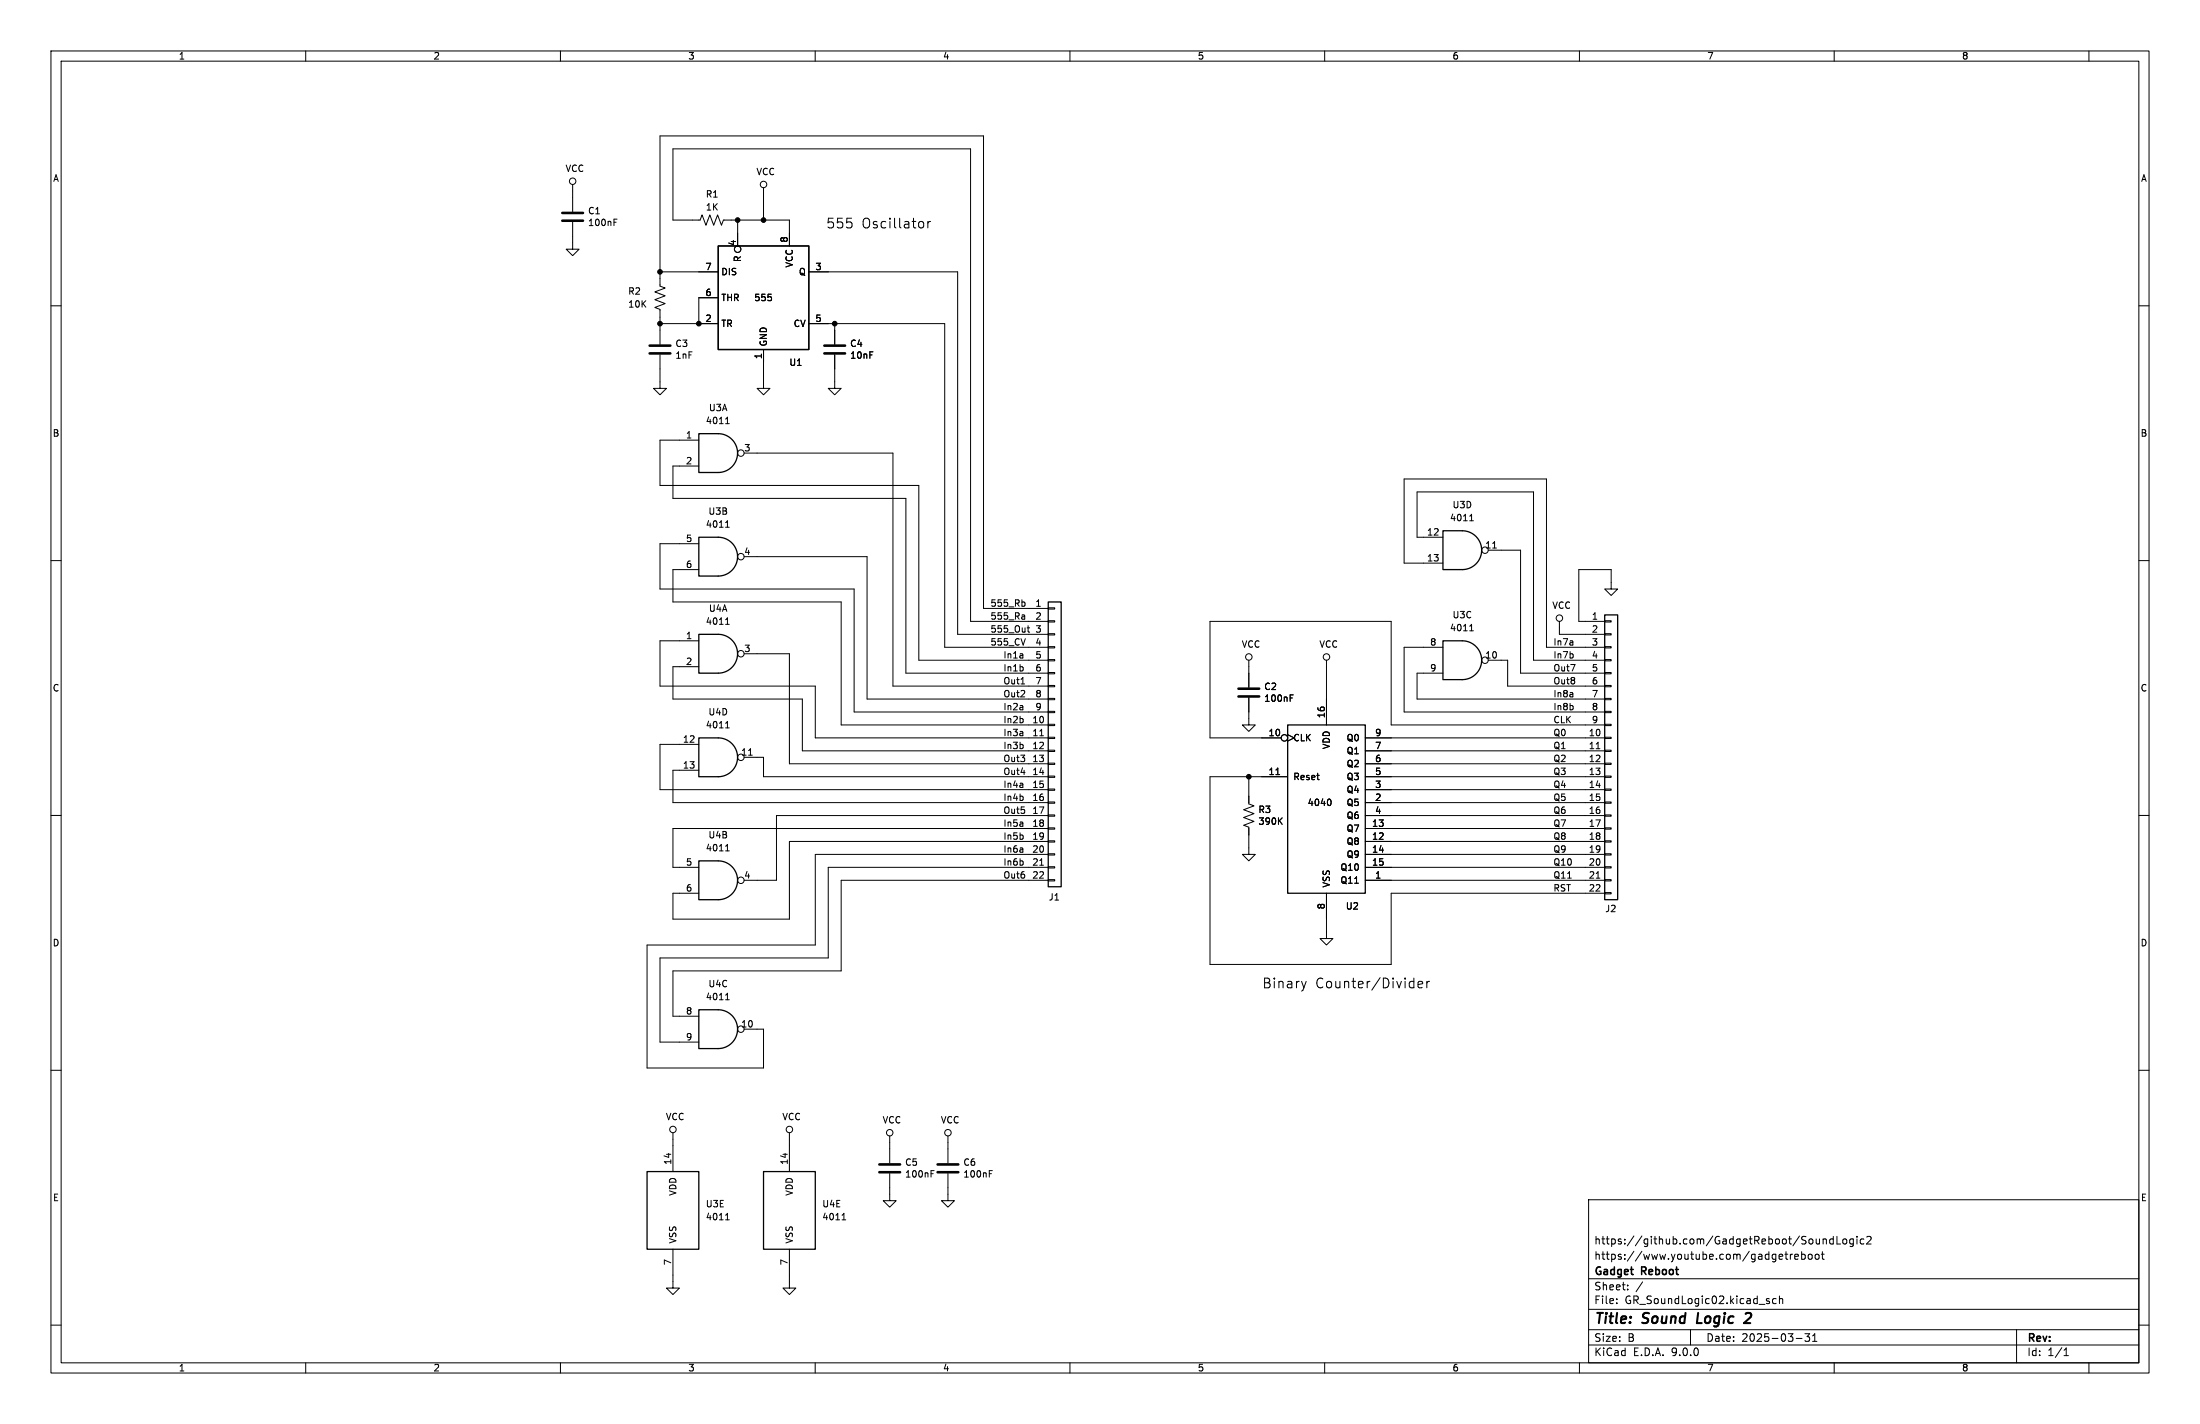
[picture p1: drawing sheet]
<svg xmlns="http://www.w3.org/2000/svg" width="432mm" height="279mm" viewBox="0 0 432 279" stroke-linecap="round" stroke-linejoin="round" font-family="sans-serif">
<g fill="none" stroke="#000" stroke-width=".2">
<path d="M10 10h411.8v259.4h-411.8zM12 12h407.8v255.4h-407.8zM60 10v2M110 10v2M160 10v2M210 10v2M260 10v2M310 10v2M360 10v2M410 10v2M112.4 36.2v5.3M149.9 36.8v6.4"/>
<path d="M112.4 43.6v5.3h1.3l-1.3 1.3-1.3-1.3h1.3M120.5 43.6h.4M120.5 43h.6M129.5 53.3h11.5M141 58.4h-3.8v5.1M144.8 43.2v5.1M154.9 48.3v-5.1h-12.9l-.4 1-.8-2-.7 2-.8-2-.7 2-.8-2-.4 1h-5.3v-14h58.4v92.7h15.2M158.7 53.3h29.3v71.2h17.7M180.9 43.5l.4 .3v.6l-.4 .3M182.1 43.5v1.2M182.7 43.5h-.4l-.2 .3M10 60h2"/>
<path d="M129.5 69.6v6.6h1.3l-1.3 1.3-1.2-1.3h1.2M129.5 67.6v-6.9l-1-.4 2.1-.7-2.1-.8 2.1-.8-2.1-.7 2.1-.8-1.1-.4v-29.4h63.5v92.7h12.7M129.5 63.5h11.5M149.9 68.6v7.6h1.2l-1.2 1.3-1.3-1.3h1.3M158.7 63.5h26.7v63.5h20.3M163.8 69.6v6.6h1.3l-1.3 1.3-1.2-1.3h1.2M163.8 63.5v4.1M419.8 60h2M137.2 91.4h-5.1v6.4h45.7v34.3h27.9M137.2 86.4h-7.7v8.9h50.8v34.2h25.4M142.4 83.1h.7M142.5 82.2l.3-.3v1.2"/>
<path d="M146 88.9h29.3v45.7h30.4M10 110h2M137.2 111.8h-5.1v6.3h33v24.1h40.6M137.2 106.7h-7.7v8.9h38.1v24.1h38.1M142.4 103.4h.7M142.5 102.5l.3-.3v1.2M146 109.2h24.2v28h35.5M200.9 118.1l.3 .3v.3l-.3 .3M205.7 119.3h1.3v.2h-1.3zM283.2 110.5h-7.6v-16.5h27.9v33h11.5M283.2 105.4h-5.1v-8.9h22.9v33h14M288.5 102.2h.7"/>
<path d="M288.6 101.2l.2-.3v1.3M292.1 108h6.3v24.1h16.6M293 107.5h.7M316.2 115.6h1.3l-1.3 1.2-1.2-1.2h1.2v-3.8h-6.3v10.1h5.1M419.8 110h2M137.2 125.7h-7.7v8.9h30.5v10.2h45.7M137.2 130.8h-5.1v6.4h25.4v10.1h48.2M142.4 122.5h.7M142.5 121.5l.3-.3v1.3M146 128.3h8.9v21.6h50.8M200.4 134.2h.7M201.1 120.7v.8"/>
<path d="M201.1 121.4l-.1 .1M201.1 121h-.1M201.6 123.2h.5M201.8 122.8v1.1l.3 .1M205.7 121.8h1.3v.2h-1.3zM205.7 124.3h1.3v.3h-1.3zM205.7 126.9h1.3v.2h-1.3zM205.7 129.4h1.3v.3h-1.3zM205.7 132h1.3v.2h-1.3zM205.7 134.5h1.3v.2h-1.3zM205.7 137h1.3v.3h-1.3zM205.7 139.6h1.3v.2h-1.3z"/>
<path d="M245.1 136.9v5.3h1.3l-1.3 1.3-1.3-1.3h1.3M245.1 129.5v5.4M253.2 136.9h.4M253.2 136.3h.6M260.3 129.5v12.7M283.2 127h-7.6v12.7h39.4M283.2 132.1h-5.1v5.1h36.9M288.5 123.8h.7M288.6 122.8l.2-.3v1.3M292.1 129.5h3.8v5.1h19.1M306.1 121.9v2.6h8.9M315 121.8h1.2v.2h-1.2z"/>
<path d="M315 124.3h1.2v.3h-1.2zM315 126.9h1.2v.2h-1.2zM315 129.4h1.2v.3h-1.2zM315 132h1.2v.2h-1.2zM315 134.5h1.2v.2h-1.2zM315 137h1.2v.3h-1.2zM315 139.6h1.2v.2h-1.2zM10 160h2M137.2 151.1h-5.1v6.4h73.6M137.2 146.1h-7.7v8.8h76.2M142.4 142.8h.7M142.5 141.9l.3-.4v1.3"/>
<path d="M146 148.6h3.9v3.8h55.8M146.9 148.2h.8M204.1 144.4h.7M205.7 142.1h1.3v.3h-1.3zM205.7 144.7h1.3v.2h-1.3zM205.7 147.2h1.3v.2h-1.3zM205.7 149.7h1.3v.3h-1.3zM205.7 152.3h1.3v.2h-1.3zM205.7 154.8h1.3v.3h-1.3zM205.7 157.4h1.3v.2h-1.3zM205.7 159.9h1.3v.2h-1.3zM245.1 152.4v5.3l1 .4-2 .8 2 .7-2 .8 2 .8-2 .7 1 .4v5.3h1.3l-1.3 1.3-1.3-1.3h1.3"/>
<path d="M250.4 152h.8M252.7 144.1l1.3 .7-1.3 .6M252.7 152.4h-15.2v36.8h35.5v-13.9h42M261 156.8a.79 .79 0 0 1 0 1.3M268 144.8h47M268 147.3h47M268 149.9h47M268 152.4h47M268 154.9h47M268 157.5h47M313.3 146.9h.7M315 142.1h1.2v.3h-1.2z"/>
<path d="M315 144.7h1.2v.2h-1.2zM315 147.2h1.2v.2h-1.2zM315 149.7h1.2v.3h-1.2zM315 152.3h1.2v.2h-1.2zM315 154.8h1.2v.3h-1.2zM315 157.4h1.2v.2h-1.2zM315 159.9h1.2v.2h-1.2zM315 142.2h-42v-20.3h-35.5v22.9h14M419.8 160h2M142.4 166.9h.7M142.5 166l.3-.3v1.2M204.1 169.8h.7"/>
<path d="M205.7 162.4h1.3v.3h-1.3zM205.7 165h1.3v.2h-1.3zM205.7 167.5h1.3v.3h-1.3zM205.7 170.1h1.3v.2h-1.3zM205.7 172.6h1.3v.2h-1.3zM205.7 167.6h-45.7v17.8h-33v24.2h22.9v-7.7h-3.9M205.7 160h-53.3v12.7h-6.4M205.7 162.6h-73.6v7.6h5.1M205.7 165.1h-50.8v15.2h-22.8v-5h5.1M205.7 172.7h-40.6v17.8h-33v8.9h5.1M205.7 170.2h-43.1v17.8h-33.1v16.5h7.7M251.1 161l.6 .7"/>
<path d="M251.7 160.5l-.8 .7M260.3 175.3v8.9h1.3l-1.3 1.2-1.2-1.2h1.2M268 160h47M268 162.6h47M268 165.1h47M268 167.6h47M268 170.2h47M268 172.7h47M313.3 172.3h.7M315 162.4h1.2v.3h-1.2zM315 165h1.2v.2h-1.2zM315 167.5h1.2v.3h-1.2z"/>
<path d="M315 170.1h1.2v.2h-1.2zM315 172.6h1.2v.2h-1.2zM315 175.1h1.2v.3h-1.2zM142.4 196.2h.7M142.5 195.2l.3-.3v1.3M256.4 192.5l-.5 1.3M277.3 192.5l.2 .1M277.5 191.9v1.9M277.5 193.7l-.2 .1M278.3 193.2l.9-.2-.1-.4-.5-.1-.3 .3 .1 .9h.7M280 192.5v1.3M280.6 192.5l-.4 .1-.2 .3"/>
<path d="M10 210h2M419.8 210h2M132.1 222.3v7.6M142.4 239.3h.7M142.5 238.4l.3-.3v1.2M154.9 222.3v7.6M165.3 239.3h.7M165.4 238.4l.2-.3v1.2M174.6 230.3v5.3h1.3l-1.3 1.3-1.2-1.3h1.2M174.6 222.9v5.3M182.7 230.3h.5M182.7 229.7h.6"/>
<path d="M186.1 230.3v5.3h1.2l-1.2 1.3-1.3-1.3h1.3M186.1 222.9v5.3M194.2 230.3h.4M194.2 229.7h.6M311.8 235.4h108v32h-108zM10 260h2M132.1 245.1v7.6h1.2l-1.2 1.3-1.3-1.3h1.3M154.9 245.1v7.6h1.3l-1.3 1.3-1.2-1.3h1.2M311.8 256.9h108M311.8 250.9h108M317.3 255.6v.2M317.3 254.9v.1"/>
<path d="M319.5 252.9v.2M319.5 252.2v.1M322.4 251.5l-1.3 1.9M346.9 255.3l.4 .1v.2l-.2 .2h-.3M346.9 254.8l.4 .1M348.6 254.9l-.4-.1-.3 .3 .1 .6h.6M349.3 254.9l.2-.1 .3 .1 .1 .9M349.3 254.3v1.5M349.7 246.1l.2 .3-.7 .2M349.8 247l-.1 .1M350.3 246.1h.6M350.5 245.6v1.3l.4 .2"/>
<path d="M351.4 246.1v1M351.8 246.1l-.3 .1-.1 .2M352.3 246.6l.7-.2-.1-.2-.4-.1-.2 .2v.7h.6M353.6 246.2l.4-.1 .3 .3-.1 .6h-.6M353.6 245.6v1.5M355 246.2l.2-.1 .4 .1 .1 .6-.2 .2-.3 .1-.2-.2zM356.3 246.2l.2-.1 .5 .1v.6l-.1 .2-.4 .1-.2-.2zM357.1 243.1v1M357.1 243.9l-.4 .2M357.5 246.1h.5M357.7 245.6v1.3l.3 .2M357.8 243.2l.2-.1 .4 .1 .1 .9"/>
<path d="M357.8 243.1v1M359.8 243.2l-.4-.1-.3 .3 .2 .6h.5M359.8 242.6v1.5M360.5 242.6v1.5h.8M361.8 243.2l.4-.1 .3 .3v.4l-.3 .3-.4-.1-.1-.2zM363.8 243.2l-.5-.1-.3 .3 .2 .6h.6M363.8 243.1v1.2l-.3 .3-.4-.1M364.5 242.6v.1M364.5 243.1v1M365.8 243.2l-.4-.1-.3 .3 .2 .6h.5M366.4 242.7l.6-.1 .2 .1 .1 .3-1 1.1h1M419.8 260h2"/>
<path d="M60 267.4v2M110 267.4v2M160 267.4v2M210 267.4v2M260 267.4v2M310 267.4v2M311.8 263.9h108M311.8 260.9h108M331.8 260.9v3M352.5 262.6h1.2M354.3 261.7h.9l-.5 .6 .4 .1v.6l-.2 .2-.6-.2M355.8 263.2h.8"/>
<path d="M355.8 262.1l.4-.4v1.5M360 267.4v2M395.8 260.9v6.5M405.1 266h.9M405.1 264.9l.4-.4v1.5M410 267.4v2"/>
<circle cx="112.4" cy="35.6" r=".63"/>
<circle cx="149.9" cy="36.2" r=".63"/>
<circle cx="144.8" cy="48.9" r=".63"/>
<circle cx="145.4" cy="88.9" r=".63"/>
<circle cx="145.4" cy="109.2" r=".63"/>
<circle cx="291.5" cy="107.9" r=".63"/>
<circle cx="145.4" cy="128.3" r=".63"/>
<circle cx="245.1" cy="128.9" r=".63"/>
<circle cx="260.3" cy="128.9" r=".63"/>
<circle cx="291.5" cy="129.5" r=".63"/>
<circle cx="306.1" cy="121.3" r=".63"/>
<circle cx="145.4" cy="148.6" r=".63"/>
<circle cx="252.1" cy="144.8" r=".63"/>
<circle cx="145.4" cy="172.7" r=".63"/>
<circle cx="145.4" cy="201.9" r=".63"/>
<circle cx="132.1" cy="221.6" r=".63"/>
<circle cx="154.9" cy="221.6" r=".63"/>
<circle cx="174.6" cy="222.2" r=".63"/>
<circle cx="186.1" cy="222.2" r=".63"/>
</g>
<path d="M333.3 257.6l-.2 2h.9M343.4 257.6h-.5l-.3 .2M343.6 258.5l-1.3 1.1h1.2" fill="none" stroke="#000" stroke-width=".4"/>
<g fill="none" stroke="#000" stroke-width=".25">
<path d="M141 48.3h17.7v20.3h-17.7zM137.2 85.1h3.8a3.8 3.8 0 0 1 3.8 3.8 3.8 3.8 0 0 1-3.8 3.8h-3.8zM137.2 105.4h3.8a3.8 3.8 0 0 1 3.8 3.8 3.8 3.8 0 0 1-3.8 3.8h-3.8zM205.7 118.1h2.6v55.9h-2.6zM283.2 104.1h3.8a3.8 3.8 0 0 1 3.8 3.9 3.8 3.8 0 0 1-3.8 3.8h-3.8zM137.2 124.5h3.8a3.8 3.8 0 0 1 3.8 3.8 3.8 3.8 0 0 1-3.8 3.8h-3.8zM283.2 125.7h3.8a3.8 3.8 0 0 1 3.8 3.8 3.8 3.8 0 0 1-3.8 3.9h-3.8zM315 120.7h2.5v55.8h-2.5zM137.2 144.8h3.8a3.8 3.8 0 0 1 3.8 3.8 3.8 3.8 0 0 1-3.8 3.8h-3.8zM252.7 142.2h15.3v33.1h-15.3zM137.2 168.9h3.8a3.8 3.8 0 0 1 3.8 3.8 3.8 3.8 0 0 1-3.8 3.8h-3.8zM137.2 198.1h3.8a3.8 3.8 0 0 1 3.8 3.8 3.8 3.8 0 0 1-3.8 3.8h-3.8z"/>
<path d="M127 229.9h10.2v15.2h-10.2zM149.9 229.9h10.1v15.2h-10.1z"/>
</g>
<path d="M110.4 41.8h4M110.4 43.3h4M127.5 67.8h4.1M127.5 69.3h4.1M161.8 67.8h4.1M161.8 69.3h4.1M243.1 135.1h4M243.1 136.7h4M172.6 228.5h4.1M172.6 230h4.1M184 228.5h4.1M184 230h4.1" fill="none" stroke="#000" stroke-width=".51"/>
<g fill="#000" stroke="#000" stroke-width=".2">
<circle cx="129.5" cy="53.3" r=".46"/>
<circle cx="144.8" cy="43.2" r=".46"/>
<circle cx="149.9" cy="43.2" r=".46"/>
<circle cx="129.5" cy="63.5" r=".46"/>
<circle cx="137.2" cy="63.5" r=".46"/>
<circle cx="163.8" cy="63.5" r=".46"/>
<circle cx="245.1" cy="152.4" r=".46"/>
</g>
<g font-size="2.8">
<text x="312.8" y="260.3">Title:</text>
<text x="322.5" y="260.3">Sound</text>
<text x="333.9" y="260.3">Logic</text>
<text x="344.2" y="260.3">2</text>
</g>
<g font-size="2.7">
<text x="162.1" y="45">555</text>
<text x="169" y="45">Oscillator</text>
<text x="247.6" y="194.1">Binary</text>
<text x="258.1" y="194.1">Counter/Divider</text>
</g>
<g font-size="2.1">
<text x="312.8" y="244.4">https://github.com/GadgetReboot/SoundLogic2</text>
<text x="312.8" y="250.6">Gadget</text>
<text x="312.8" y="247.4">https://www.youtube.com/gadgetreboot</text>
<text x="322.3" y="250.6">Reboot</text>
<text x="312.8" y="256.1">File:</text>
<text x="312.8" y="253.4">Sheet:</text>
<text x="318.9" y="256.1">GR_SoundLogic02.kicad_sch</text>
<text x="312.8" y="263.5">Size:</text>
<text x="319.5" y="263.5">B</text>
<text x="334.8" y="263.5">Date:</text>
<text x="341.8" y="263.5">2025-03-31</text>
<text x="397.8" y="263.7">Rev:</text>
<text x="312.8" y="266.3">KiCad</text>
<text x="320.5" y="266.3">E.D.A.</text>
<text x="328.1" y="266.3">9.0.0</text>
<text x="397.8" y="266.3">Id:</text>
<text x="401.9" y="266.3">1/1</text>
</g>
<g font-size="1.8">
<text x="35" y="11.9">1</text>
<text x="85" y="11.9">2</text>
<text x="135" y="11.9">3</text>
<text x="185" y="11.9">4</text>
<text x="235" y="11.9">5</text>
<text x="285" y="11.9">6</text>
<text x="335" y="11.9">7</text>
<text x="385" y="11.9">8</text>
<text x="10.3" y="35.9">A</text>
<text x="110.9" y="33.9">VCC</text>
<text x="148.4" y="34.6">VCC</text>
<text x="420.1" y="35.9">A</text>
<text x="138.4" y="39">R1</text>
<text x="138.4" y="41.5">1K</text>
<text x="115.3" y="42.2">C1</text>
<text x="115.3" y="44.6">100nF</text>
<text x="154.7" y="47.7" transform="rotate(-90 154.7 47.7)">8</text>
<text x="138.4" y="53.1">7</text>
<text x="144.5" y="48.3" transform="rotate(-90 144.5 48.3)">4</text>
<text x="145.6" y="51.5" transform="rotate(-90 145.6 51.5)">R</text>
<text x="155.8" y="52.6" transform="rotate(-90 155.8 52.6)">VCC</text>
<text x="159.9" y="53.1">3</text>
<text x="123.2" y="58">R2</text>
<text x="138.4" y="58.2">6</text>
<text x="141.5" y="54.2">DIS</text>
<text x="141.5" y="59.3">THR</text>
<text x="147.9" y="59.3">555</text>
<text x="156.7" y="54.2">Q</text>
<text x="123.2" y="60.6">10K</text>
<text x="138.4" y="63.2">2</text>
<text x="141.5" y="64.4">TR</text>
<text x="155.7" y="64.4">CV</text>
<text x="159.9" y="63.2">5</text>
<text x="132.5" y="68.3">C3</text>
<text x="132.5" y="70.6">1nF</text>
<text x="149.6" y="70.6" transform="rotate(-90 149.6 70.6)">1</text>
<text x="150.7" y="68.1" transform="rotate(-90 150.7 68.1)">GND</text>
<text x="154.8" y="72">U1</text>
<text x="166.8" y="68.3">C4</text>
<text x="166.8" y="70.6">10nF</text>
<text x="138.4" y="83.4">4011</text>
<text x="139" y="80.9">U3A</text>
<text x="10.3" y="85.9">B</text>
<text x="134.5" y="86.1">1</text>
<text x="146" y="88.6">3</text>
<text x="420.1" y="85.9">B</text>
<text x="134.5" y="91.2">2</text>
<text x="139" y="101.2">U3B</text>
<text x="285" y="99.9">U3D</text>
<text x="134.5" y="106.4">5</text>
<text x="138.4" y="103.7">4011</text>
<text x="280" y="105.2">12</text>
<text x="284.5" y="102.5">4011</text>
<text x="291.4" y="107.7">11</text>
<text x="134.5" y="111.5">6</text>
<text x="146" y="109">4</text>
<text x="280" y="110.2">13</text>
<text x="194.3" y="119.1">555_Rb</text>
<text x="203.1" y="119.1">1</text>
<text x="304.6" y="119.7">VCC</text>
<text x="134.5" y="125.5">1</text>
<text x="138.4" y="122.8">4011</text>
<text x="139" y="120.2">U4A</text>
<text x="194.3" y="124.2">555_Out</text>
<text x="194.3" y="121.7">555_Ra</text>
<text x="203.1" y="121.7">2</text>
<text x="203.1" y="124.2">3</text>
<text x="284.5" y="124.1">4011</text>
<text x="285" y="121.5">U3C</text>
<text x="312.3" y="121.7">1</text>
<text x="312.3" y="124.2">2</text>
<text x="134.5" y="130.6">2</text>
<text x="146" y="128">3</text>
<text x="194.3" y="126.7">555_CV</text>
<text x="196.8" y="131.8">In1b</text>
<text x="196.8" y="129.3">In1a</text>
<text x="203.1" y="126.7">4</text>
<text x="203.1" y="129.3">5</text>
<text x="203.1" y="131.8">6</text>
<text x="243.6" y="127.3">VCC</text>
<text x="258.9" y="127.3">VCC</text>
<text x="280.6" y="126.7">8</text>
<text x="280.6" y="131.8">9</text>
<text x="291.4" y="129.3">10</text>
<text x="304.8" y="131.8">Out7</text>
<text x="304.8" y="129.3">In7b</text>
<text x="304.8" y="126.7">In7a</text>
<text x="312.3" y="126.7">3</text>
<text x="312.3" y="129.3">4</text>
<text x="312.3" y="131.8">5</text>
<text x="10.3" y="135.9">C</text>
<text x="196.8" y="136.9">Out2</text>
<text x="196.8" y="134.4">Out1</text>
<text x="203.1" y="134.4">7</text>
<text x="203.1" y="136.9">8</text>
<text x="248" y="135.6">C2</text>
<text x="248" y="137.9">100nF</text>
<text x="304.8" y="134.4">Out8</text>
<text x="304.8" y="136.9">In8a</text>
<text x="312.3" y="134.4">6</text>
<text x="312.3" y="136.9">7</text>
<text x="420.1" y="135.9">C</text>
<text x="138.4" y="143.1">4011</text>
<text x="139" y="140.6">U4D</text>
<text x="196.8" y="142">In2b</text>
<text x="196.8" y="139.4">In2a</text>
<text x="202.5" y="142">10</text>
<text x="203.1" y="139.4">9</text>
<text x="260.1" y="141" transform="rotate(-90 260.1 141)">16</text>
<text x="304.8" y="139.4">In8b</text>
<text x="304.8" y="142">CLK</text>
<text x="312.3" y="139.4">8</text>
<text x="312.3" y="142">9</text>
<text x="133.9" y="145.8">12</text>
<text x="145.4" y="148.3">11</text>
<text x="196.8" y="147.1">In3b</text>
<text x="196.8" y="144.5">In3a</text>
<text x="196.8" y="149.6">Out3</text>
<text x="202.5" y="144.5">11</text>
<text x="202.5" y="147.1">12</text>
<text x="202.5" y="149.6">13</text>
<text x="248.9" y="144.5">10</text>
<text x="253.7" y="145.6">CLK</text>
<text x="261.2" y="147.1" transform="rotate(-90 261.2 147.1)">VDD</text>
<text x="264.2" y="145.6">Q0</text>
<text x="264.2" y="148.2">Q1</text>
<text x="269.8" y="144.5">9</text>
<text x="269.8" y="147.1">7</text>
<text x="269.8" y="149.6">6</text>
<text x="304.8" y="149.6">Q2</text>
<text x="304.8" y="147.1">Q1</text>
<text x="304.8" y="144.5">Q0</text>
<text x="311.7" y="144.5">10</text>
<text x="311.7" y="147.1">11</text>
<text x="311.7" y="149.6">12</text>
<text x="133.9" y="150.9">13</text>
<text x="196.8" y="154.7">In4a</text>
<text x="196.8" y="152.1">Out4</text>
<text x="202.5" y="152.1">14</text>
<text x="202.5" y="154.7">15</text>
<text x="248.9" y="152.1">11</text>
<text x="253.7" y="153.3">Reset</text>
<text x="264.2" y="150.7">Q2</text>
<text x="264.2" y="153.3">Q3</text>
<text x="264.2" y="155.8">Q4</text>
<text x="269.8" y="152.1">5</text>
<text x="269.8" y="154.7">3</text>
<text x="304.8" y="154.7">Q4</text>
<text x="304.8" y="152.1">Q3</text>
<text x="311.7" y="152.1">13</text>
<text x="311.7" y="154.7">14</text>
<text x="196.8" y="159.8">Out5</text>
<text x="196.8" y="157.2">In4b</text>
<text x="202.5" y="157.2">16</text>
<text x="202.5" y="159.8">17</text>
<text x="246.9" y="159.7">R3</text>
<text x="256.6" y="158.3">4040</text>
<text x="264.2" y="158.3">Q5</text>
<text x="264.2" y="160.9">Q6</text>
<text x="269.8" y="157.2">2</text>
<text x="269.8" y="159.8">4</text>
<text x="304.8" y="159.8">Q6</text>
<text x="304.8" y="157.2">Q5</text>
<text x="311.7" y="157.2">15</text>
<text x="311.7" y="159.8">16</text>
<text x="138.4" y="167.2">4011</text>
<text x="139" y="164.7">U4B</text>
<text x="196.8" y="167.4">In6a</text>
<text x="196.8" y="164.8">In5b</text>
<text x="196.8" y="162.3">In5a</text>
<text x="202.5" y="162.3">18</text>
<text x="202.5" y="164.8">19</text>
<text x="202.5" y="167.4">20</text>
<text x="246.9" y="162">390K</text>
<text x="264.2" y="163.4">Q7</text>
<text x="264.2" y="166">Q8</text>
<text x="269.2" y="162.3">13</text>
<text x="269.2" y="164.8">12</text>
<text x="269.2" y="167.4">14</text>
<text x="304.8" y="162.3">Q7</text>
<text x="304.8" y="167.4">Q9</text>
<text x="304.8" y="164.8">Q8</text>
<text x="311.7" y="162.3">17</text>
<text x="311.7" y="164.8">18</text>
<text x="311.7" y="167.4">19</text>
<text x="134.5" y="169.9">5</text>
<text x="146" y="172.5">4</text>
<text x="196.8" y="169.9">In6b</text>
<text x="196.8" y="172.5">Out6</text>
<text x="202.5" y="169.9">21</text>
<text x="202.5" y="172.5">22</text>
<text x="263" y="171">Q10</text>
<text x="263" y="173.6">Q11</text>
<text x="264.2" y="168.5">Q9</text>
<text x="269.2" y="169.9">15</text>
<text x="269.8" y="172.5">1</text>
<text x="304.8" y="169.9">Q10</text>
<text x="304.8" y="172.5">Q11</text>
<text x="311.7" y="169.9">20</text>
<text x="311.7" y="172.5">21</text>
<text x="134.5" y="175">6</text>
<text x="205.7" y="176.9">J1</text>
<text x="260.1" y="178.5" transform="rotate(-90 260.1 178.5)">8</text>
<text x="261.2" y="174.2" transform="rotate(-90 261.2 174.2)">VSS</text>
<text x="264.1" y="178.7">U2</text>
<text x="304.8" y="175">RST</text>
<text x="311.7" y="175">22</text>
<text x="315" y="179.2">J2</text>
<text x="10.3" y="185.9">D</text>
<text x="420.1" y="185.9">D</text>
<text x="138.4" y="196.4">4011</text>
<text x="139" y="193.9">U4C</text>
<text x="134.5" y="199.1">8</text>
<text x="145.4" y="201.7">10</text>
<text x="134.5" y="204.2">9</text>
<text x="130.6" y="220">VCC</text>
<text x="153.5" y="220">VCC</text>
<text x="173.1" y="220.6">VCC</text>
<text x="184.6" y="220.6">VCC</text>
<text x="131.8" y="228.6" transform="rotate(-90 131.8 228.6)">14</text>
<text x="154.7" y="228.6" transform="rotate(-90 154.7 228.6)">14</text>
<text x="177.6" y="228.9">C5</text>
<text x="177.6" y="231.2">100nF</text>
<text x="189" y="228.9">C6</text>
<text x="189" y="231.2">100nF</text>
<text x="10.3" y="235.9">E</text>
<text x="132.9" y="234.7" transform="rotate(-90 132.9 234.7)">VDD</text>
<text x="138.4" y="237.1">U3E</text>
<text x="138.4" y="239.6">4011</text>
<text x="155.8" y="234.7" transform="rotate(-90 155.8 234.7)">VDD</text>
<text x="161.3" y="237.1">U4E</text>
<text x="161.3" y="239.6">4011</text>
<text x="420.1" y="235.9">E</text>
<text x="132.9" y="244.1" transform="rotate(-90 132.9 244.1)">VSS</text>
<text x="155.8" y="244.1" transform="rotate(-90 155.8 244.1)">VSS</text>
<text x="131.8" y="248.4" transform="rotate(-90 131.8 248.4)">7</text>
<text x="154.7" y="248.4" transform="rotate(-90 154.7 248.4)">7</text>
<text x="35" y="269.3">1</text>
<text x="85" y="269.3">2</text>
<text x="135" y="269.3">3</text>
<text x="185" y="269.3">4</text>
<text x="235" y="269.3">5</text>
<text x="285" y="269.3">6</text>
<text x="335" y="269.3">7</text>
<text x="385" y="269.3">8</text>
</g>
</svg>
